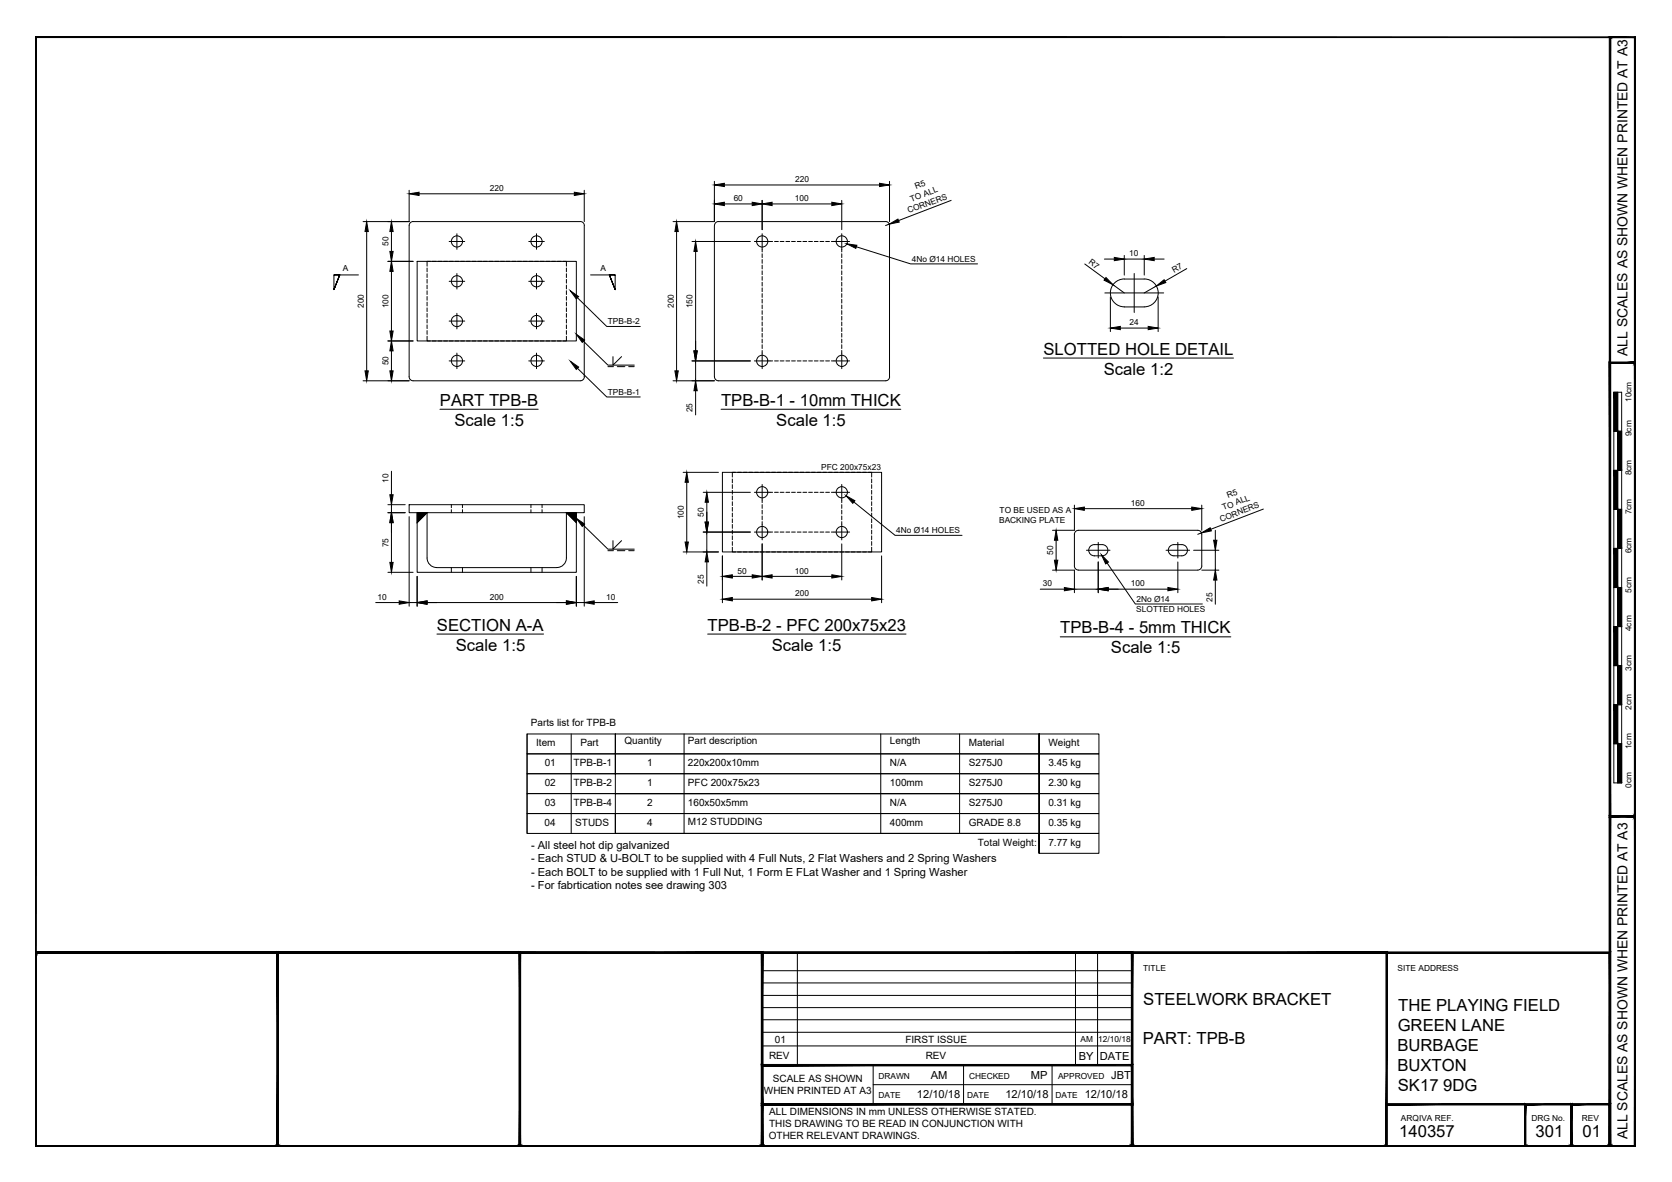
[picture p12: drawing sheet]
<svg xmlns="http://www.w3.org/2000/svg" width="420mm" height="297mm" viewBox="0 0 420 297" stroke-linecap="round" stroke-linejoin="round" font-family="sans-serif">
<g fill="#000" stroke="#000" stroke-width=".25">
<path d="M92.1 55.7l.4 2.5h-.8zM98.4 55.7l.4 2.5h-.8zM102.8 48.7l2.5-.4v.8zM144.3 48.3l2.5 .4-2.5 .4zM170 55.7l.4 2.5h-.8zM179.5 46.5l2.5-.4v.8zM179.5 51.2l2.5-.4v.9zM189 50.8l2.5 .4-2.5 .5zM191.5 51.2l2.5-.4v.9zM209 50.8l2.5 .4-2.5 .5zM221 46.1l2.5 .4-2.5 .4zM223.5 56.3l2.1-1.2 .4 .7z"/>
<path d="M98.4 65.7l.4 2.5h-.8zM98 63.2h.8l-.4 2.5zM143.3 73.1l2.1 1.4-.6 .6zM174.8 60.7l.4 2.5h-.8zM212.8 61.3l2.5 .3-.2 .8zM277.9 69.7l1.8 1.9-2.3-1.2zM280 64.7l2.5 .4-2.5 .4zM287.5 65.1l2.5-.4v.8zM290.6 71.9l1.9-1.6 .5 .7zM91.7 93.2h.8l-.4 2.5zM98 83.2h.8l-.4 2.5zM98.4 85.7l.4 2.5h-.8z"/>
<path d="M98 93.2h.8l-.4 2.5zM143.3 90.8l2.1 1.4-.6 .6zM144.8 84l2.1 1.4-.6 .6zM169.6 93.2h.8l-.4 2.5zM174.4 88.2h.8l-.4 2.5zM174.8 95.7l.4 2.5h-.8zM279 82.4l2.5-.4v.8zM288.5 82l2.5 .4-2.5 .4zM98.4 128.8l.4 2.5h-.8zM98 124.3h.8l-.4 2.5zM104.8 128.8h2.5l-2.5 2.5zM142.3 128.8h2.5v2.5z"/>
<path d="M144.8 130.3l2.1 1.4-.6 .6zM172.6 118.7l.4 2.5h-.8zM172.2 136.2h.8l-.4 2.5zM177.2 131.2h.8l-.4 2.5zM177.6 123.7l.4 2.5h-.8zM212.6 124.6l2.2 1.2-.5 .7zM265.4 133.3l.4 2.5h-.8zM270 127.8l2.5-.4v.8zM299.5 127.4l2.5 .4-2.5 .4zM301.9 133.9l2.2-1.3 .3 .8zM305 135.8h.8l-.4 2.5zM98 141.3h.8l-.4 2.5z"/>
<path d="M100.3 151l2.5 .4-2.5 .4zM104.8 151.4l2.5-.4v.8zM142.3 151l2.5 .4-2.5 .4zM146.8 151.4l2.5-.4v.8zM177.6 138.7l.4 2.5h-.8zM181.5 144.8l2.5-.4v.9zM181.5 150.6l2.5-.4v.8zM189 144.4l2.5 .4-2.5 .5zM191.5 144.8l2.5-.4v.9zM209 144.4l2.5 .4-2.5 .5zM219 150.2l2.5 .4-2.5 .4zM265 140.8h.8l-.4 2.5z"/>
<path d="M267.5 147.6l2.5 .5-2.5 .4zM276.8 139.4l1.7 1.8-.7 .5zM276 148.1l2.5-.5v.9zM293.5 147.6l2.5 .5-2.5 .4zM305.4 143.3l.4 2.5h-.8z"/>
<path d="M8.9 9.3l.2 .1h401.6zM8.9 9.3h402l-.2 .1z"/>
<path d="M404.4 9.3l.3 .1zM404.4 9.3l.3 .1-.3 278.6zM404.7 9.4l-.3 278.6 .3-.1zM404.4 288l.3-.1z"/>
<path d="M404.6 9.3l.1 .1h6zM404.6 9.3h6.3l-.2 .1z"/>
<path d="M410.7 9.4v278.5l.2-278.6zM410.9 9.3v278.7l-.2-.1z"/>
<path d="M410.7 9.4v278.5l.2-278.6zM410.9 9.3v278.7l-.2-.1z"/>
<path d="M404.4 91l.3 .3 6.2-.3zM404.7 91.3l6.2-.3-.2 .3zM410.9 91l-.2 .3z"/>
<path d="M404.4 91l.3 114v-113.7zM404.4 91l.3 114-.3 .3z"/>
<path d="M405.5 98.6l1 9.8v-9.8zM405.5 98.6l1 9.8h-1z"/>
<path d="M410.9 91.1l-.2 .2 .2 113.9zM410.7 91.3l.2 113.9-.2-.2zM410.7 205l.2 .3zM404.7 205h6l.2 .3zM404.7 205l-.3 .3h6.5z"/>
<path d="M405.5 118.2l1 9.8v-9.8zM405.5 118.2l1 9.8h-1z"/>
<path d="M406.5 108.4l1 9.8v-9.8zM406.5 108.4l1 9.8h-1z"/>
<path d="M405.5 137.8l1 9.8v-9.8zM405.5 137.8l1 9.8h-1z"/>
<path d="M406.5 128l1 9.8v-9.8zM406.5 128l1 9.8h-1z"/>
<path d="M405.5 157.5l1 9.8v-9.8zM405.5 157.5l1 9.8h-1z"/>
<path d="M406.5 147.6l1 9.9v-9.9zM406.5 147.6l1 9.9h-1z"/>
<path d="M405.5 177.1l1 9.8v-9.8zM405.5 177.1l1 9.8h-1z"/>
<path d="M406.5 167.3l1 9.8v-9.8zM406.5 167.3l1 9.8h-1z"/>
<path d="M406.5 186.9l1 9.8v-9.8zM406.5 186.9l1 9.8h-1z"/>
<path d="M404.4 205l.3 .3 6.2-.3zM404.7 205.3l6.2-.3-.2 .3zM410.9 205l-.2 .3z"/>
<path d="M410.9 205.1l-.2 .2 .2 82.7zM410.7 205.3l.2 82.7-.2-.1zM410.7 287.9l.2 .1z"/>
<path d="M8.9 239.2l.2 .4zM8.9 239.2l395.5 .4h-395.3zM8.9 239.2l395.5 .4 .3-.4z"/>
<path d="M9.1 239.6h60.5l.3-.4zM8.9 239.2h61l-60.8 .4zM8.9 239.2l.2 .4z"/>
<path d="M69.9 239.6h60.6l.3-.4zM69.6 239.2h61.2l-60.9 .4zM69.6 239.2l.3 48.7v-48.3zM69.6 239.2l.3 48.7-.3 .1zM69.6 288l.3-.1z"/>
<path d="M130.8 239.6h60.5l.4-.4zM130.5 239.2h61.2l-60.9 .4zM130.5 239.2l.3 48.7v-48.3zM130.5 239.2l.3 48.7-.3 .1zM130.5 288l.3-.1z"/>
<path d="M191.7 239.6h92.6l.4-.4zM191.3 239.2h93.4l-93 .4zM191.3 239.2l.4 48.7v-48.3zM191.3 239.2l.4 48.7-.4 .1zM191.3 288l.4-.1z"/>
<path d="M284.7 239.6h63.6l.3-.4zM284.3 239.2h64.3l-63.9 .4zM284.3 239.2l.4 48.7v-48.3zM284.3 239.2l.4 48.7-.4 .1zM284.3 288l.4-.1z"/>
<path d="M404.7 239.2l-.3 .4 .3 48.4zM404.4 239.6l.3 48.4-.3-.1zM404.4 287.9l.3 .1z"/>
<path d="M191.3 277.3l.4 .4 93-.4zM191.7 277.7l93-.4-.4 .4zM284.7 277.3l-.4 .4 .4 10.3zM284.3 277.7l.4 10.3-.4-.1zM284.3 287.9l.4 .1z"/>
<path d="M191.3 277.7h93.4l-.4-.4zM191.3 277.7l.4-.4h92.6zM191.3 267.5v10.2l.4-.4zM191.3 267.5l.4 .4v9.4zM191.3 267.5l.4 .4 93-.4zM191.7 267.9l93-.4-.4 .4zM284.7 267.5l-.4 .4 .4 9.8zM284.3 267.9l.4 9.8-.4-.4z"/>
<path d="M383.1 277.3l.3 .4 11.7-.4zM383.4 277.7l11.7-.4-.4 .4zM394.7 277.7l.4 10.3v-10.7zM394.7 277.7l.4 10.3-.4-.1zM394.7 287.9l.4 .1z"/>
<path d="M348.5 277.7h34.8v-.4zM348.5 277.3h34.8l-34.8 .4z"/>
<path d="M394.7 277.3l.4 .4 9.6-.4zM395.1 277.7l9.6-.4-.3 .4zM404.7 277.3l-.3 .4 .3 10.3zM404.4 277.7l.3 10.3-.3-.1zM404.4 287.9l.3 .1z"/>
<path d="M9.1 9.4l-.2 278.6 .2-.1zM8.9 9.3l.2 .1-.2 278.6z"/>
<path d="M9.1 239.6l-.2 48.4 .2-.1zM8.9 239.4l.2 .2-.2 48.4z"/>
<path d="M9.1 287.9l60.7 .1-.2-.1zM9.1 287.9l60.7 .1h-60.9z"/>
<path d="M69.6 287.9l.3 .1zM69.9 239.2v48.8l-.3-.1zM69.9 239.2l-.3 .4v48.3z"/>
<path d="M69.9 287.9l60.7 .1-.1-.1zM69.9 287.9l60.7 .1h-60.8z"/>
<path d="M130.5 287.9l.3 .1zM130.8 239.2v48.8l-.3-.1zM130.8 239.2l-.3 .4v48.3z"/>
<path d="M130.8 287.9l60.7 .1-.2-.1zM130.8 287.9l60.7 .1h-60.9z"/>
<path d="M191.3 287.9l.4 .1zM191.7 239.2v48.8l-.4-.1zM191.3 239.6v48.3l.4-48.7z"/>
<path d="M191.7 287.9l92.8 .1-.2-.1zM191.7 287.9l92.8 .1h-93z"/>
<path d="M284.3 287.9l.4 .1zM284.7 239.2v48.8l-.4-.1zM284.7 239.2l-.4 .4v48.3z"/>
<path d="M191.5 288h93l-.2-.1zM191.5 288l.2-.1h92.6zM191.3 288l.4-.1zM191.7 277.7v10.2l-.4 .1zM191.3 277.3v10.7l.4-10.3z"/>
<path d="M284.7 287.9l63.8 .1-.2-.1zM284.7 287.9l63.8 .1h-64z"/>
<path d="M348.3 287.9l.3 .1zM348.6 239.2v48.8l-.3-.1zM348.6 239.2l-.3 .4v48.3z"/>
<path d="M383.3 288h11.6l-.2-.1zM383.4 287.9h11.3l-11.4 .1zM383.1 288l.3-.1zM383.4 277.7v10.2l-.3 .1zM383.1 277.3v10.7l.3-10.3z"/>
<path d="M8.9 288h395.7l-.2-.1zM8.9 288l.2-.1h395.3zM8.9 239.4v48.6l.2-.1zM8.9 239.4l.2 .2v48.3z"/>
<path d="M394.9 288h9.7l-.2-.1zM394.9 288l.2-.1h9.3zM394.7 288l.4-.1zM395.1 277.7v10.2l-.4 .1zM394.7 277.3v10.7l.4-10.3z"/>
<path d="M9.1 287.9l401.8 .1-.2-.1zM9.1 287.9l401.8 .1h-402z"/>
<path d="M404.7 287.9l6.2 .1-.2-.1zM404.7 287.9l6.2 .1h-6.3z"/>
<path d="M404.6 288h6.3l-.2-.1zM404.7 287.9h6l-6.1 .1zM404.4 288l.3-.1zM404.7 205.3v82.6l-.3 .1zM404.4 205v83l.3-82.7z"/>
</g>
<g fill="none" stroke="#000" stroke-width=".25">
<path d="M92.1 58.2v35M98.4 58.2v5M102.8 47.8v7.9h-11.6M103.8 55.7h42a.97 .97 0 0 1 1 1v38a1.01 1.01 0 0 1-1 1h-42M103.8 55.7a1.01 1.01 0 0 0-1 1v38a1.01 1.01 0 0 0 1 1M105.3 48.7h39M114.8 58.7v4M134.8 58.7v4M146.8 47.8v7.9M170 58.2v35M179.5 45.6v10.1h-10.4M179.8 56l.7-.3h42a.97 .97 0 0 1 1 1v38a1.01 1.01 0 0 1-1 1h-42a1.01 1.01 0 0 1-1-1v-38z"/>
<path d="M182 46.5h39M182 51.2h7M191.5 50.4v7.3M191.5 58.7v4.6M194 51.2h15M211.5 50.4v7.3M211.5 58.7v4.6M223.5 56.3l-1 .4M223.5 45.6v10.1M239 50.4l-13.2 5M83.9 69.1h1.5l-1.5 3.7 1.5-3.7-1.5 3.7v-3.7h6.2M97.5 65.7h6.3"/>
<path d="M98.4 68.2v15M104.8 65.7h40v20h-40zM107.3 67.4v.9M107.3 68.8v.9M107.3 70.2v1M107.3 71.6v1M107.3 73.1v.9M107.3 74.5v1M107.3 75.9v1M107.3 77.4v.9M107.3 78.8v.9M108.1 65.7h-.8v1.2"/>
<path d="M108.6 65.7h1M110.1 65.7h.9M111.5 65.7h.9M112.9 60.7h3.9M112.9 70.7h3.9M112.9 65.7h1M114.3 65.7h1M114.8 68.7v3.9M114.8 78.7v4M115.8 65.7h.9M117.2 65.7h1M118.6 65.7h1"/>
<path d="M120.1 65.7h.9M121.5 65.7h.9M122.9 65.7h1M124.3 65.7h1M125.8 65.7h.9M127.2 65.7h1M128.6 65.7h1M130.1 65.7h.9M131.5 65.7h.9M132.9 60.7h3.9M132.9 70.7h3.9M132.9 65.7h1"/>
<path d="M134.4 65.7h.9M134.8 68.7v3.9M134.8 78.7v4M135.8 65.7h.9M137.2 65.7h1M138.6 65.7h1M140.1 65.7h.9M141.5 65.7h.8v1.2M142.3 67.4v.9M142.3 68.8v.9M142.3 70.2v1M142.3 71.6v1"/>
<path d="M142.3 73.1v.9M142.3 74.5v1M142.3 75.9v1M142.3 77.4v.9M142.3 78.8v.9M145.1 74.8l7.4 7.2h8.4M148.4 69.1h6.2v3.7l-1.5-3.7 1.5 3.7-1.5-3.7h1.5M173.9 60.7h14.7M174.8 63.2v25M189.6 60.7h4.5M191.5 63.8v.9M191.5 65.2v1"/>
<path d="M191.5 66.6v1M191.5 68.1v.9M191.5 69.5v.9M191.5 70.9v1M191.5 72.3v1M191.5 73.8v.9M191.5 75.2v1M191.5 76.6v1M191.5 78.1v.9M191.5 79.5v1M194.6 60.7h1M196.1 60.7h.9"/>
<path d="M197.5 60.7h.9M198.9 60.7h1M200.3 60.7h1M201.8 60.7h.9M203.2 60.7h1M204.6 60.7h1M206.1 60.7h.9M207.5 60.7h.9M208.9 60.7h4.6M211.5 63.8v.9M211.5 65.2v1M211.5 66.6v1"/>
<path d="M211.5 68.1v.9M211.5 69.5v.9M211.5 70.9v1M211.5 72.3v1M211.5 73.8v.9M211.5 75.2v1M211.5 76.6v1M211.5 78.1v.9M211.5 79.5v1M215.2 62l13.6 4.3h16.8M272.6 66.3l5.1 3.8M277.5 65.1h2.5"/>
<path d="M277.6 73.6h14.8M279 74.6v8.7M279.7 71.6l2.8 2M282.5 77.1h5M282.5 64.2v4.9M282.5 65.1h5M282.5 77.1a3.5 3.5 0 0 1-3.5-3.5 3.5 3.5 0 0 1 3.5-3.5h5a3.5 3.5 0 0 1 3.5 3.5 3.5 3.5 0 0 1-3.5 3.5M285 68.7v9.8M287.5 64.2v4.9M290 65.1h2.5M290.6 71.9l-3.1 1.7M291 74.6v8.7"/>
<path d="M298.2 67.5l-5.5 3.2M91.2 95.7h11.6M97.5 85.7h6.3M98.4 88.2v5M107.3 84.5v1.2h.8M107.3 80.2v1M107.3 81.6v1M107.3 83.1v.9M108.6 85.7h1M110.1 85.7h.9M111.5 85.7h.9M112.9 90.7h3.9"/>
<path d="M112.9 80.7h3.9M112.9 85.7h1M114.3 85.7h1M114.8 88.7v3.9M115.8 85.7h.9M117.2 85.7h1M118.6 85.7h1M120.1 85.7h.9M121.5 85.7h.9M122.9 85.7h1M124.3 85.7h1M125.8 85.7h.9"/>
<path d="M127.2 85.7h1M128.6 85.7h1M130.1 85.7h.9M131.5 85.7h.9M132.9 90.7h3.9M132.9 80.7h3.9M132.9 85.7h1M134.4 85.7h.9M134.8 88.7v3.9M135.8 85.7h.9M137.2 85.7h1M138.6 85.7h1"/>
<path d="M140.1 85.7h.9M142.3 84.5v1.2h-.8M142.3 80.2v1M142.3 81.6v1M142.3 83.1v.9M145.1 92.5l7.4 7.3h8.4M146.6 85.7l6.2 6.1h6.6M152.8 92.1h1.4M154 89.6v2.2l2.2-2.2M155.1 92.1h1.9M158 92.1h1.4M169.1 95.7h10.4"/>
<path d="M173.9 90.7h14.7M174.8 90.7v5M174.8 98.2v6.1M189.6 90.7h4.5M191.5 80.9v1M191.5 82.4v.9M191.5 83.8v.9M191.5 85.2v1M191.5 86.6v1M191.5 88.1v4.5M194.6 90.7h1M196.1 90.7h.9"/>
<path d="M197.5 90.7h.9M198.9 90.7h1M200.3 90.7h1M201.8 90.7h.9M203.2 90.7h1M204.6 90.7h1M206.1 90.7h.9M207.5 90.7h.9M208.9 90.7h4.6M211.5 80.9v1M211.5 82.4v.9M211.5 83.8v.9"/>
<path d="M211.5 85.2v1M211.5 86.6v1M211.5 88.1v4.5M262.2 90h47.8M281.5 82.4h7M405.5 98.6h2v98.1h-2zM406.5 98.6v98.1M98.4 118.4v5.9M110.6 102.8h24.6M171.7 118.7h8.8M181.2 102.8h45.2M181.5 118.7h40v20h-40z"/>
<path d="M184.9 118.7h-.9v1.2M185.3 118.7h1M186.8 118.7h.9M188.2 118.7h1M189.6 118.7h1M191.1 118.7h.9M192.5 118.7h.9M193.9 118.7h1M195.3 118.7h1M196.8 118.7h.9M198.2 118.7h.9M199.6 118.7h1"/>
<path d="M201 118.7h1M202.5 118.7h.9M203.9 118.7h1M205.3 118.7h1M206.8 118.7h.9M208.2 118.7h1M209.6 118.7h1M211.1 118.7h.9M212.5 118.7h.9M213.9 118.7h1M215.3 118.7h1M216.8 118.7h.9"/>
<path d="M218.2 118.7h.8v1.2M405.5 118.2h2M405.5 108.4h2M97.5 128.8h4.3M97.5 126.8h4.3M98.4 126.8v2M98.4 131.3v10M102.8 126.8h44v2h-44zM102.8 129.8v22.5M107.3 128.8l-2.5 2.5M113.4 126.8v.8M113.4 128.1v.7"/>
<path d="M116.2 126.8v.8M116.2 128.1v.7M133.4 126.8v.8M133.4 128.1v.7M136.2 126.8v.8M136.2 128.1v.7M142.3 128.8h2.5v15h-40v-15h2.5v11.4a2.4 2.4 0 0 0 2.4 2.4M142.3 128.8v11.4a2.4 2.4 0 0 1-2.4 2.4M142.3 128.8l2.5 2.5M146.6 132l6.2 6h6.6M146.8 129.8v22.5M152.8 138.4h1.4"/>
<path d="M154 135.9v2.1l2.2-2.1M155.1 138.4h1.9M158 138.4h1.4M171.7 138.7h8.8M172.6 121.2v15M176.7 123.7h11.9M176.7 133.7h11.9M177.6 126.2v5M177.6 133.7v5M181.5 139.7v11.8M184 137.5v1.2h.9M184 120.4v.9"/>
<path d="M184 121.8v.9M184 123.2v1M184 124.7v.9M184 126.1v.9M184 127.5v1M184 128.9v1M184 130.4v.9M184 131.8v1M184 133.2v1M184 134.7v.9M184 136.1v1M185.3 138.7h1"/>
<path d="M186.8 138.7h.9M188.2 138.7h1M189.6 123.7h4.5M189.6 133.7h4.5M189.6 138.7h1M191.1 138.7h.9M191.5 121.8v4.5M191.5 126.8v1M191.5 128.2v1M191.5 129.7v.9M191.5 131.1v4.6M191.5 136.7v9.1"/>
<path d="M192.5 138.7h.9M193.9 138.7h1M194.6 123.7h1M194.6 133.7h1M195.3 138.7h1M196.1 123.7h.9M196.1 133.7h.9M196.8 138.7h.9M197.5 123.7h.9M197.5 133.7h.9M198.2 138.7h.9M198.9 123.7h1"/>
<path d="M198.9 133.7h1M199.6 138.7h1M200.3 123.7h1M200.3 133.7h1M201 138.7h1M201.8 123.7h.9M201.8 133.7h.9M202.5 138.7h.9M203.2 123.7h1M203.2 133.7h1M203.9 138.7h1M204.6 123.7h1"/>
<path d="M204.6 133.7h1M205.3 138.7h1M206.1 123.7h.9M206.1 133.7h.9M206.8 138.7h.9M207.5 123.7h.9M207.5 133.7h.9M208.2 138.7h1M208.9 123.7h4.6M208.9 133.7h4.6M209.6 138.7h1M211.1 138.7h.9"/>
<path d="M211.5 121.8v4.5M211.5 126.8v1M211.5 128.2v1M211.5 129.7v.9M211.5 131.1v4.6M211.5 136.7v9.1M212.5 138.7h.9M213.9 138.7h1M214.6 126.2l10.3 8.3h16.9M215.3 138.7h1M216.8 138.7h.9M219 137.5v1.2h-.8"/>
<path d="M219 120.4v.9M219 121.8v.9M219 123.2v1M219 124.7v.9M219 126.1v.9M219 127.5v1M219 128.9v1M219 130.4v.9M219 131.8v1M219 133.2v1M219 134.7v.9M219 136.1v1"/>
<path d="M221.5 139.7v11.8M265.4 135.8v5M270 126.9v6.4h-5.5M271 133.3h30a1.01 1.01 0 0 1 1 1v8a1.01 1.01 0 0 1-1 1M271 133.3a1.01 1.01 0 0 0-1 1v8a1.01 1.01 0 0 0 1 1M272.5 127.8h27M273 138.3h5.9M273.9 137.4l.3-.3a4.8 4.8 0 0 1 3.2-.2 1.41 1.41 0 0 1 1 1.6 1.41 1.41 0 0 1-1.4 1.2h-2a1.41 1.41 0 0 1-1.3-.8 1.41 1.41 0 0 1 .2-1.5zM276 136.3v3.9M293 138.3h5.9M293.9 137.4l.3-.3a4.8 4.8 0 0 1 3.2-.2 1.41 1.41 0 0 1 1 1.6 1.41 1.41 0 0 1-1.4 1.2h-2a1.41 1.41 0 0 1-1.3-.8 1.41 1.41 0 0 1 .2-1.5zM296 136.3v3.9"/>
<path d="M299.9 138.3h6.4M301.9 133.9l-.9 .4M302 126.9v6.4M305.4 133.3v2.5M305.4 138.3v5M317.5 127.9l-13.2 5.1M405.5 137.8h2M405.5 128h2M94.4 151.4h5.9M97.5 143.8h6.3M102.8 151.4h2M104.8 144.8v7.5"/>
<path d="M107.3 151.4h35M109.7 142.6h30.2M109.8 159.3h26.8M113.4 142.6v1.2M116.2 142.6v1.2M133.4 142.6v1.2M136.2 142.6v1.2M144.8 151.4h2M144.8 144.8v7.5M149.3 151.4h5.9M177.6 141.2v6.1M177.8 159.3h49.9"/>
<path d="M184 144.8h5M184 150.6h35M194 144.8h15M261.4 148.1h6.1M264.5 143.3h5.5v5.6M270 148.1h6M271 143.3h30M276 141.2v7.7M278.2 141.5l7.1 10.3h16.8M278.5 148.1h15M296 141.2v7.7M302 143.3h4.3"/>
<path d="M305.4 145.8v6M405.5 157.5h2M405.5 147.7h2M266.4 160h42.9M405.5 177.1h2M405.5 167.3h2M132.4 184.4v25M143.5 184.4v25M154.6 194.4v5h-22.2v-5h128.7M154.6 199.4h106.5h-106.5M154.6 199.4v5h-22.2v-5h128.7M154.6 189.4h106.5"/>
<path d="M154.6 194.4h106.5M154.6 199.4h106.5M171.9 184.4v25M221.3 184.4v25M241.1 184.4v25M261.1 184.4h-106.5v5h-22.2v-5h22.2v10M261.1 189.4h-128.7v5h22.2M261.1 184.4v25M261.1 184.4v20M261.1 184.4h15v5h-15zM261.1 189.4h15v5h-15zM261.1 194.4h15v5h-15z"/>
<path d="M261.1 199.4h15v5h-15zM261.1 184.4v30M405.5 186.9h2M261.1 204.4h-128.7v5h128.7M261.1 209.4h-106.5h106.5M261.1 204.4h15v5h-15zM261.1 209.4h15v5h-15zM261.1 204.4h-106.5v5M200.4 239.4v28.3M270.3 239.4v28.3M275.8 239.4v28.3M191.5 250.1h93"/>
<path d="M191.5 247h93M191.5 243.9h93M191.5 256.3h93M191.5 253.2h93M191.5 259.4h93M191.5 262.8h93M219.4 267.7v9.8M219.4 272.6h65.1M242.1 267.7v9.8M264.4 267.7v9.8"/>
<circle cx="114.8" cy="70.7" r="1.41"/>
<circle cx="114.8" cy="60.7" r="1.41"/>
<circle cx="134.8" cy="70.7" r="1.41"/>
<circle cx="134.8" cy="60.7" r="1.41"/>
<circle cx="191.5" cy="60.7" r="1.41"/>
<circle cx="211.5" cy="60.7" r="1.41"/>
<circle cx="114.8" cy="90.7" r="1.41"/>
<circle cx="114.8" cy="80.7" r="1.41"/>
<circle cx="134.8" cy="80.7" r="1.41"/>
<circle cx="134.8" cy="90.7" r="1.41"/>
<circle cx="191.5" cy="90.7" r="1.41"/>
<circle cx="211.5" cy="90.7" r="1.41"/>
<circle cx="191.5" cy="133.7" r="1.41"/>
<circle cx="191.5" cy="123.7" r="1.41"/>
<circle cx="211.5" cy="133.7" r="1.41"/>
<circle cx="211.5" cy="123.7" r="1.41"/>
</g>
<g font-size="4.2">
<text x="262.2" y="89.1">SLOTTED HOLE DETAIL</text>
<text x="277.4" y="94.1">Scale 1:2</text>
<text x="110.6" y="102">PART TPB-B</text>
<text x="181.2" y="102">TPB-B-1 - 10mm THICK</text>
<text x="114.2" y="107">Scale 1:5</text>
<text x="195.1" y="107">Scale 1:5</text>
<text x="109.8" y="158.5">SECTION A-A</text>
<text x="177.8" y="158.5">TPB-B-2 - PFC 200x75x23</text>
<text x="266.4" y="159.2">TPB-B-4 - 5mm THICK</text>
<text x="114.5" y="163.5">Scale 1:5</text>
<text x="194" y="163.5">Scale 1:5</text>
<text x="279.2" y="164.2">Scale 1:5</text>
<text x="287.3" y="252.5">STEELWORK BRACKET</text>
<text x="351.4" y="254">THE PLAYING FIELD</text>
<text x="287.2" y="262.4">PART: TPB-B</text>
<text x="351.2" y="259.1">GREEN LANE</text>
<text x="351.1" y="264.1">BURBAGE</text>
<text x="351.1" y="269.2">BUXTON</text>
<text x="351.3" y="274.2">SK17 9DG</text>
<text x="351.6" y="285.7">140357</text>
<text x="385.9" y="285.7">301</text>
<text x="397.7" y="285.7">01</text>
</g>
<g font-size="3.5">
<text x="409" y="89.4" transform="rotate(-90 409 89.4)">ALL SCALES AS SHOWN WHEN PRINTED AT A3</text>
<text x="409" y="286.3" transform="rotate(-90 409 286.3)">ALL SCALES AS SHOWN WHEN PRINTED AT A3</text>
</g>
<g font-size="2.8">
<text x="133.5" y="213.3">- All steel hot dip galvanized</text>
<text x="133.5" y="216.7">- Each STUD &amp; U-BOLT to be supplied with 4 Full Nuts, 2 Flat Washers and 2 Spring Washers</text>
<text x="133.5" y="220.1">- Each BOLT to be supplied with 1 Full Nut, 1 Form E FLat Washer and 1 Spring Washer</text>
<text x="133.5" y="223.4">- For fabrtication notes see drawing 303</text>
<text x="271.1" y="266.3">BY</text>
<text x="276.4" y="266.3">DATE</text>
<text x="233.9" y="271.1">AM</text>
<text x="259" y="271.1">MP</text>
<text x="279.3" y="271.1">JBT</text>
<text x="230.4" y="276">12/10/18</text>
<text x="252.7" y="276">12/10/18</text>
<text x="272.6" y="276">12/10/18</text>
</g>
<g font-size="2.5">
<text x="133.4" y="182.5">Parts list for TPB-B</text>
<text x="134.7" y="187.5">Item</text>
<text x="145.8" y="187.5">Part</text>
<text x="156.9" y="187">Quantity</text>
<text x="172.9" y="187">Part description</text>
<text x="223.6" y="187">Length</text>
<text x="243.4" y="187.5">Material</text>
<text x="263.4" y="187.5">Weight</text>
<text x="136.9" y="192.5">01</text>
<text x="136.9" y="197.5">02</text>
<text x="144.2" y="192.5">TPB-B-1</text>
<text x="144.2" y="197.5">TPB-B-2</text>
<text x="162.6" y="192.5">1</text>
<text x="162.6" y="197.5">1</text>
<text x="172.9" y="192.5">220x200x10mm</text>
<text x="172.9" y="197.5">PFC 200x75x23</text>
<text x="223.6" y="192.5">N/A</text>
<text x="223.6" y="197.5">100mm</text>
<text x="243.4" y="192.5">S275J0</text>
<text x="243.4" y="197.5">S275J0</text>
<text x="263.4" y="192.5">3.45 kg</text>
<text x="263.4" y="197.5">2.30 kg</text>
<text x="136.9" y="202.5">03</text>
<text x="144.2" y="202.5">TPB-B-4</text>
<text x="162.6" y="202.5">2</text>
<text x="172.9" y="202.5">160x50x5mm</text>
<text x="223.6" y="202.5">N/A</text>
<text x="243.4" y="202.5">S275J0</text>
<text x="263.4" y="202.5">0.31 kg</text>
<text x="136.8" y="207.5">04</text>
<text x="144.6" y="207.5">STUDS</text>
<text x="162.6" y="207.5">4</text>
<text x="172.9" y="207.4">M12 STUDDING</text>
<text x="223.6" y="207.5">400mm</text>
<text x="243.4" y="207.5">GRADE 8.8</text>
<text x="263.4" y="207.5">0.35 kg</text>
<text x="245.7" y="212.5">Total Weight:</text>
<text x="263.4" y="212.5">7.77 kg</text>
<text x="194.7" y="262">01</text>
<text x="227.5" y="262">FIRST ISSUE</text>
<text x="193.3" y="266.2">REV</text>
<text x="232.6" y="266.2">REV</text>
<text x="192" y="275">WHEN PRINTED AT A3</text>
<text x="194.2" y="272">SCALE AS SHOWN</text>
<text x="193.3" y="280.3">ALL DIMENSIONS IN mm UNLESS OTHERWISE STATED.</text>
<text x="193.2" y="286.3">OTHER RELEVANT DRAWINGS.</text>
<text x="193.3" y="283.3">THIS DRAWING TO BE READ IN CONJUNCTION WITH</text>
</g>
<g font-size="2.1">
<text x="123.1" y="48">220</text>
<text x="199.8" y="45.7">220</text>
<text x="230.2" y="47.5" transform="rotate(-21 230.2 47.5)">R5</text>
<text x="184.4" y="50.5">60</text>
<text x="199.7" y="50.5">100</text>
<text x="228.4" y="53.6" transform="rotate(-21 228.4 53.6)">CORNERS</text>
<text x="229.1" y="50.7" transform="rotate(-21 229.1 50.7)">TO ALL</text>
<text x="97.6" y="61.8" transform="rotate(-90 97.6 61.8)">50</text>
<text x="229.1" y="65.8">4No Ø14 HOLES</text>
<text x="283.8" y="64.4">10</text>
<text x="86.2" y="68.1">A</text>
<text x="150.9" y="68.1">A</text>
<text x="273.4" y="66.1" transform="rotate(36 273.4 66.1)">R7</text>
<text x="295" y="68.5" transform="rotate(-30 295 68.5)">R7</text>
<text x="91.4" y="77.4" transform="rotate(-90 91.4 77.4)">200</text>
<text x="97.6" y="77.5" transform="rotate(-90 97.6 77.5)">100</text>
<text x="169.3" y="77.4" transform="rotate(-90 169.3 77.4)">200</text>
<text x="174.1" y="77.5" transform="rotate(-90 174.1 77.5)">150</text>
<text x="152.7" y="81.5">TPB-B-2</text>
<text x="283.9" y="81.7">24</text>
<text x="97.6" y="91.8" transform="rotate(-90 97.6 91.8)">50</text>
<text x="152.7" y="99.2">TPB-B-1</text>
<text x="409.9" y="101" transform="rotate(-90 409.9 101)">10cm</text>
<text x="174.1" y="103.6" transform="rotate(-90 174.1 103.6)">25</text>
<text x="409.9" y="109.6" transform="rotate(-90 409.9 109.6)">9cm</text>
<text x="206.4" y="118.2">PFC 200x75x23</text>
<text x="409.9" y="119.5" transform="rotate(-90 409.9 119.5)">8cm</text>
<text x="97.6" y="121.4" transform="rotate(-90 97.6 121.4)">10</text>
<text x="308.7" y="125.1" transform="rotate(-21 308.7 125.1)">R5</text>
<text x="171.8" y="130.5" transform="rotate(-90 171.8 130.5)">100</text>
<text x="176.9" y="129.9" transform="rotate(-90 176.9 129.9)">50</text>
<text x="251.1" y="131.4">BACKING PLATE</text>
<text x="251.2" y="128.9">TO BE USED AS A</text>
<text x="284.2" y="127.1">160</text>
<text x="306.9" y="131.2" transform="rotate(-21 306.9 131.2)">CORNERS</text>
<text x="307.5" y="128.3" transform="rotate(-21 307.5 128.3)">TO ALL</text>
<text x="409.9" y="129.3" transform="rotate(-90 409.9 129.3)">7cm</text>
<text x="97.6" y="137.5" transform="rotate(-90 97.6 137.5)">75</text>
<text x="225.2" y="134">4No Ø14 HOLES</text>
<text x="264.7" y="139.4" transform="rotate(-90 264.7 139.4)">50</text>
<text x="409.9" y="139.1" transform="rotate(-90 409.9 139.1)">6cm</text>
<text x="176.9" y="146.7" transform="rotate(-90 176.9 146.7)">25</text>
<text x="185.4" y="144.1">50</text>
<text x="199.7" y="144.1">100</text>
<text x="199.8" y="149.9">200</text>
<text x="262" y="147.3">30</text>
<text x="284.2" y="147.3">100</text>
<text x="409.9" y="148.9" transform="rotate(-90 409.9 148.9)">5cm</text>
<text x="94.9" y="150.7">10</text>
<text x="123.1" y="150.7">200</text>
<text x="152.3" y="150.7">10</text>
<text x="285.5" y="153.8">SLOTTED HOLES</text>
<text x="285.6" y="151.3">2No Ø14</text>
<text x="304.7" y="151.2" transform="rotate(-90 304.7 151.2)">25</text>
<text x="409.9" y="158.6" transform="rotate(-90 409.9 158.6)">4cm</text>
<text x="409.9" y="168.6" transform="rotate(-90 409.9 168.6)">3cm</text>
<text x="409.9" y="178.3" transform="rotate(-90 409.9 178.3)">2cm</text>
<text x="409.9" y="188.3" transform="rotate(-90 409.9 188.3)">1cm</text>
<text x="409.9" y="198" transform="rotate(-90 409.9 198)">0cm</text>
<text x="287.3" y="243.9">TITLE</text>
<text x="351.2" y="243.9">SITE ADDRESS</text>
<text x="271.5" y="261.9">AM</text>
<text x="276" y="261.9">12/10/18</text>
<text x="220.8" y="271.1">DRAWN</text>
<text x="243.5" y="271.1">CHECKED</text>
<text x="265.9" y="271.1">APPROVED</text>
<text x="220.8" y="276">DATE</text>
<text x="243" y="276">DATE</text>
<text x="265.2" y="276">DATE</text>
<text x="352.1" y="281.6">ARQIVA REF.</text>
<text x="384.8" y="281.6">DRG No.</text>
<text x="397.5" y="281.6">REV</text>
</g>
</svg>
